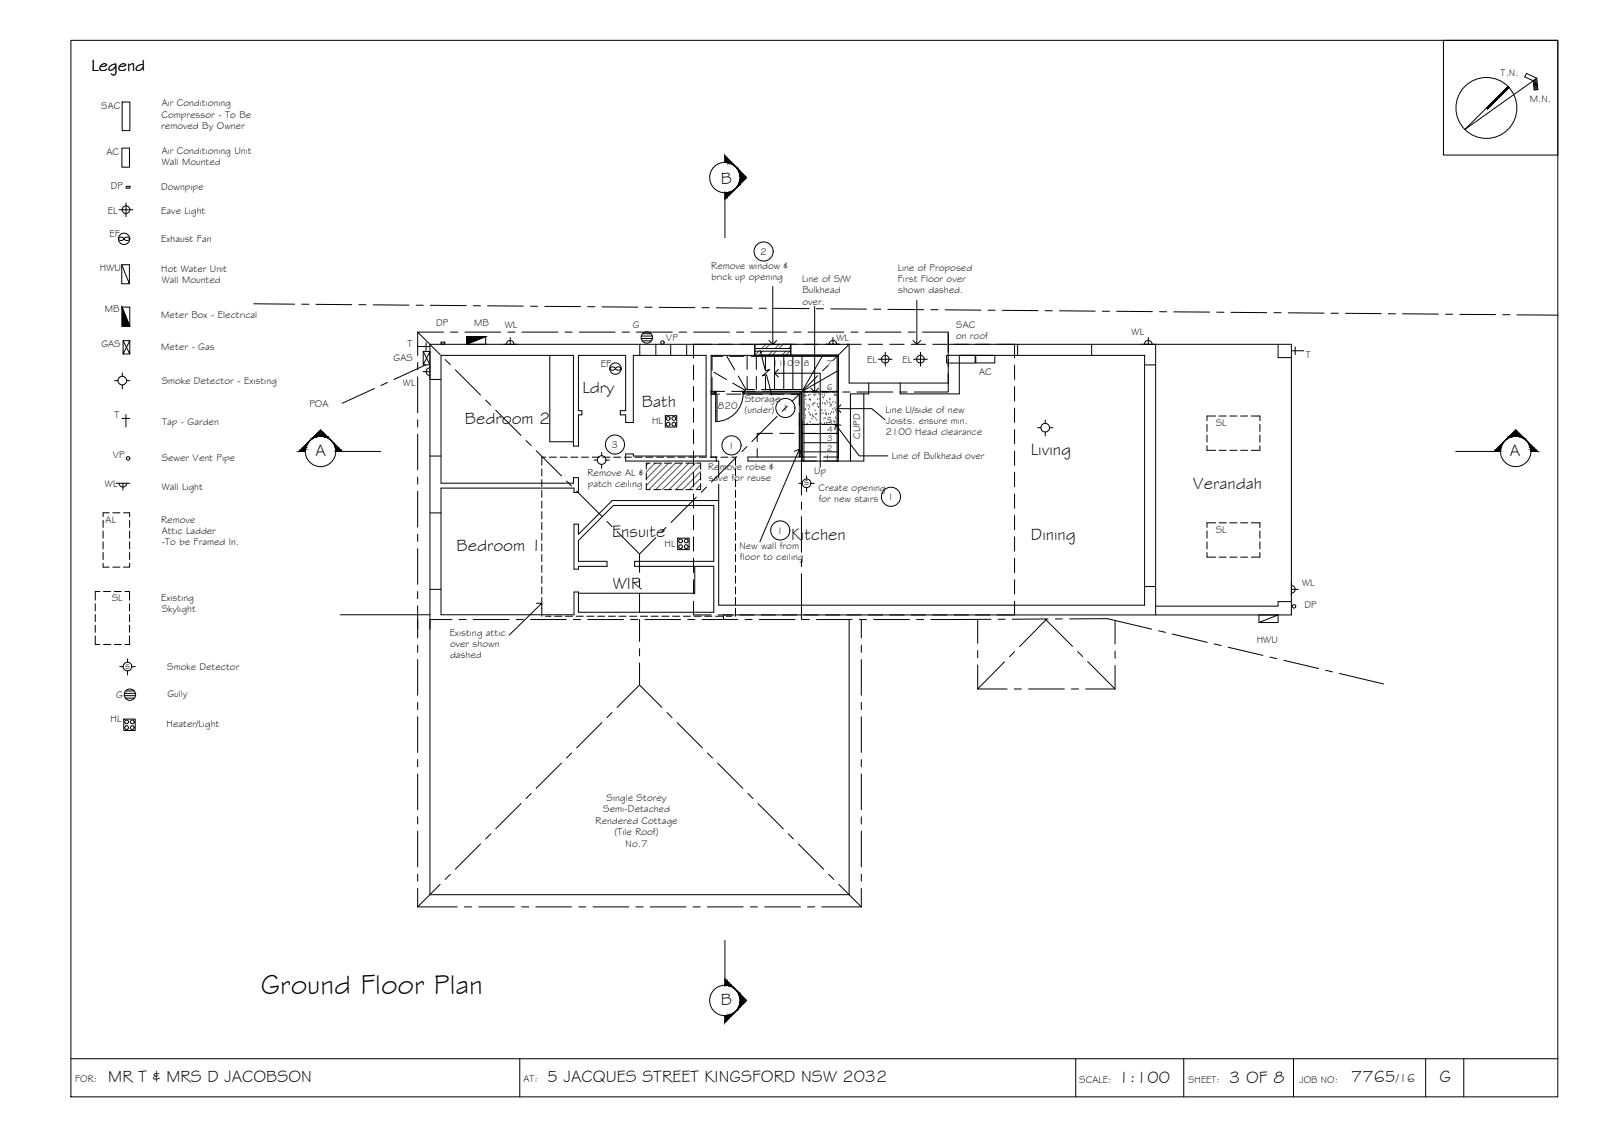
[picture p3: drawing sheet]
<svg xmlns="http://www.w3.org/2000/svg" width="420mm" height="297mm" viewBox="0 0 420 297" stroke-linecap="round" stroke-linejoin="round" font-family="sans-serif">
<!-- layer: HATCH -->
<g fill="#545454" stroke="#545454" stroke-width=".26">
<path d="M195.1 102.6l15.2 .7v-.7zM195.1 102.6l15.2 .7h-15.2z"/>
<path d="M186.5 102.6l1 .7v-.7zM186.5 102.6l1 .7h-1z"/>
<path d="M209.6 103.3l.7 8v-8zM209.6 103.3l.7 8h-.7z"/>
<path d="M209.6 111.3l.7 2.3v-2.3zM209.6 111.3l.7 2.3h-.7z"/>
<path d="M209.6 113.6l.7 6.2v-6.2zM209.6 113.6l.7 6.2h-.7z"/>
</g>
<g fill="none" stroke="#545454" stroke-width=".26">
<path d="M198.3 90.3l-.3 .3M199.1 92.1l-1.1 1.1M200.1 92.1l-1.1 1.1M200.9 90.3l-1.1 1.1M201.9 90.3l-1.1 1.1M202.6 92.1l-1.1 1.1M203.6 92.1l-1.1 1.1M204.4 90.3l-1.1 1.1M205.4 90.3l-1.1 1.1M206.1 92.1l-1.1 1.1M207.1 92.1l-1.1 1.1M207.4 90.8l-.6 .6"/>
<path d="M210.4 109.2h.1M210.5 103h.1M210.7 103.9h.1M210.8 110.7h.1M211 108.6h.1M211 103.8h.1M211 105.8h.1M211.1 107.7h.1M211.1 107.3h.1M211.2 109.7h.1M211.2 109.1h.1M211.2 103.8h.1"/>
<path d="M211.3 107.4h.1M211.3 104.8h.1M211.4 103.9h.1M211.6 106.4h.1M211.8 111.2h.1M212.1 103.7h.1M212.1 107.4h.1M212.2 106.3h.1M212.2 108.2h.1M212.2 102.9h.1M212.3 104.8h.1M212.3 106.8h.1"/>
<path d="M212.4 108.7h.1M212.4 104.8h.1M212.5 110.7h.1M212.5 103.5h.1M212.6 108.9h.1M212.6 105h.1M212.9 109.9h.1M213 106.2h.1M213.1 108.8h.1M213.2 109.2h.1M213.3 106.1h.1M213.4 109.3h.1"/>
<path d="M213.4 103.5h.1M213.5 105.8h.1M213.6 103.8h.1M213.7 105.7h.1M213.8 107.7h.1M213.8 109.7h.1M213.9 108.7h.1M214 103.5h.1M214.1 108.6h.1M214.3 110.2h.1M214.4 106h.1M214.4 104.8h.1"/>
<path d="M214.5 106.7h.1M214.7 106.9h.1M214.8 103.3h.1M214.9 111.2h.1M214.9 106h.1M215 102.8h.1M215 104.7h.1M215.1 106.7h.1M215.1 108.7h.1M215.2 110.6h.1M215.3 111.1h.1M215.3 107.4h.1"/>
<path d="M215.3 108.5h.1M215.4 111.3h.1M215.6 107.7h.1M215.6 103.5h.1M215.7 105.8h.1M215.8 104.2h.1M215.8 108.5h.1M216 104.4h.1M216.1 109.9h.1M216.2 103.2h.1M216.2 103.8h.1M216.2 111.1h.1"/>
<path d="M216.3 105.8h.1M216.4 107.7h.1M216.4 109.7h.1M216.5 106.1h.1M216.6 108.6h.1M216.7 108.4h.1M216.7 103.1h.1M216.8 108.8h.1M216.8 111h.1M216.9 105.2h.1M217.1 105.7h.1M217.3 108.6h.1"/>
<path d="M217.5 103h.1M217.6 110.9h.1M217.6 105.6h.1M217.6 104.8h.1M217.6 109.6h.1M217.7 104.7h.1M217.7 106.7h.1M217.8 108.6h.1M217.9 110.6h.1M217.9 106.1h.1M218 108.2h.1M218.1 106.3h.1"/>
<path d="M218.1 111.2h.1M218.4 107.3h.1M218.4 105.5h.1M218.6 108.1h.1M218.7 110.5h.1M218.8 103.5h.1M218.8 110.7h.1M218.9 102.8h.1M219 107.1h.1M219 103.7h.1M219 110.7h.1M219 105.7h.1"/>
<path d="M219.1 107.6h.1M219.2 109.6h.1M219.2 103.6h.1M219.3 109.9h.1M219.4 103.8h.1M219.4 108h.1M219.5 110.6h.1M170.1 121.4l-.6 .6M171.8 121.4l-2.3 2.3M173.6 121.4l-4.1 4.1M175.4 121.4l-5.9 5.9M177.1 121.4l-6.9 7"/>
<path d="M178.9 121.4l-7 7M180.7 121.4l-7 7M182.4 121.4l-6.9 7M183.8 121.9l-6.6 6.5M183.8 123.6l-4.8 4.8M183.8 125.4l-3 3M183.8 127.2l-1.3 1.2"/>
</g>
<!-- layer: BORDER -->
<g fill="none" stroke="#000" stroke-width=".26">
<path d="M18.6 10.6h390v277h-390zM378.6 10.6h30v30.1h-30zM395.8 22.9l-5.7 5.7M402.3 21l.3 2.6M402.6 20.8l.3 2.8M402.8 20.7l.3 2.8M403.1 20.5l.2 3-1 .1-.2-2.4-2.2-1 .4-.9 2.8 1.2-18.9 13.4 11.3-11.2M18.6 277.6h390M136.3 277.6v10M282.1 277.6v10M310.5 277.6v10M339.2 277.6v10"/>
<path d="M373.9 277.6v10M383.9 277.6v10"/>
<circle cx="389.8" cy="28.3" r="8"/>
</g>
<!-- layer: SECTION POINT -->
<g fill="#000" stroke="#000" stroke-width=".26">
<path d="M192.6 49.7l.4-.3zM192.6 43.3l.4 .4zM193.3 49l-.3 .4zM193.3 44.1l.3 .6zM194.1 44.9l1.7 1.7-1.7 1.6zM80.9 115.9l.4-.4zM81.6 115.2l.6-.4zM82.4 114.4l1.7-1.7 1.7 1.7zM86.5 115.2l.4 .3zM86.9 115.5l.4 .4zM394.3 115.9l.4-.4zM395.1 115.2l-.4 .3z"/>
<path d="M397.5 112.7l1.7 1.7h-3.3zM399.4 114.8l.6 .4zM400.4 115.5l.4 .4zM192.6 259.1l.4 .4zM193 259.5l.3 .4zM192.6 265.5l.4-.4zM193.6 264.2l-.3 .6zM194.1 260.6l1.7 1.7-1.7 1.7z"/>
<path d="M190.1 40.9l.6 .5v1.2zM190.1 40.9v1.7h.6z"/>
<path d="M190.1 50.6l.6-.1v1.2zM190.1 50.6v1.6l.6-.5z"/>
<path d="M190.7 41.4l.5 .5v.8zM190.7 41.4v1.2l.5 .1z"/>
<path d="M190.7 50.5l.5-.1v.8zM190.7 50.5v1.2l.5-.5z"/>
<path d="M191.2 41.9l.5 .5v.5zM191.2 41.9v.8l.5 .2z"/>
<path d="M191.2 50.4l.5-.1v.4zM191.2 50.4v.8l.5-.5z"/>
<path d="M191.7 42.4l.4 .7zM191.7 42.4v.5l.4 .2z"/>
<path d="M191.7 50.3l.4-.3v.2zM191.7 50.3v.4l.4-.5z"/>
<path d="M192.1 42.9l.5 .5zM192.1 42.9l.5 .5z"/>
<path d="M192.1 50l.5-.3zM192.1 50v.2l.5-.4z"/>
<path d="M193.3 44.1l.3 .6zM193 43.7l.3 .5z"/>
<path d="M193.6 48.5l-.3 .5zM193.3 49l.3-.3z"/>
<path d="M193.6 44.4l.3 .3v.5zM193.6 44.4l.3 .8z"/>
<path d="M193.9 48v.5h-.3zM193.6 48.5v.2l.3-.2z"/>
<path d="M193.9 44.7l.1 .1v.9zM193.9 44.7l.1 1z"/>
<path d="M194 47.4v.9l-.1-.3zM193.9 48v.5l.1-.2z"/>
<path d="M194 44.8l.1 1.5zM194 44.8l.1 1.5z"/>
<path d="M194.1 46.9v1.3zM194 47.4v.9z"/>
<path d="M78.4 118.4l.6-.6h1.1zM78.4 118.4h1.7v-.6z"/>
<path d="M79.5 117.3h.7l-1.2 .5zM79 117.8h1.1l.1-.5z"/>
<path d="M80 116.8h.4l-.9 .5zM79.5 117.3h.7l.2-.5z"/>
<path d="M80 116.8l.6-.4zM80 116.8h.4l.2-.4z"/>
<path d="M80.9 115.9l-.5 .5zM80.4 116.4h.2l.3-.5z"/>
<path d="M81.9 114.8l.3-.2h.5zM81.9 114.8l.8-.2z"/>
<path d="M81.6 115.2l.6-.4zM81.6 115.2l-.3 .3z"/>
<path d="M82.2 114.6l1-.1zM82.2 114.6l1-.1z"/>
<path d="M82.4 114.4h1.4zM82.3 114.5l1.5-.1z"/>
<path d="M84.4 114.4h1.4zM84.9 114.5h.9z"/>
<path d="M84.9 114.5h.9l-.3 .1zM85.5 114.6h.5l-.2-.1z"/>
<path d="M85.5 114.6h.5v.2zM86 114.6v.2h.2z"/>
<path d="M86 114.8h.2l.3 .4zM86.2 114.8l.3 .4z"/>
<path d="M87.3 115.9l.3 .5zM87.3 115.9l.3 .5h.1z"/>
<path d="M87.6 116.4h.1l.1 .4zM87.7 116.4l.1 .4h.4z"/>
<path d="M87.8 116.8h.4l-.2 .5zM88.2 116.8l-.2 .5h.7z"/>
<path d="M88 117.3h.7l-.6 .5zM88.1 117.8h1.1l-.5-.5z"/>
<path d="M88.1 117.8h1.1l-1.1 .6zM88.1 118.4h1.6l-.5-.6z"/>
<path d="M392.4 117.8l1.1 .6 .1-.6zM391.9 118.4l.5-.6 1.1 .6z"/>
<path d="M392.9 117.3l.7 .5 .1-.5zM392.9 117.3l.7 .5h-1.2z"/>
<path d="M393.4 116.8l.3 .5 .1-.5zM392.9 117.3l.5-.5 .3 .5z"/>
<path d="M393.9 116.4l-.1 .4 .3-.4zM393.4 116.8l.5-.4-.1 .4z"/>
<path d="M394.3 115.9l-.2 .5zM394.3 115.9l-.2 .5h-.2z"/>
<path d="M395.4 114.8l-.3 .4 .5-.4zM395.4 114.8l-.3 .4z"/>
<path d="M395.6 114.6v.2l.5-.2zM395.4 114.8l.2-.2v.2z"/>
<path d="M395.8 114.5l.3 .1 .6-.1zM395.6 114.6l.2-.1 .3 .1z"/>
<path d="M395.9 114.4h1.3zM395.9 114.4l.8 .1z"/>
<path d="M397.8 114.4l1.5 .1zM397.8 114.4l1.5 .1z"/>
<path d="M398.4 114.5l1 .1zM398.4 114.5l1 .1z"/>
<path d="M398.9 114.6l.8 .2-.3-.2zM398.9 114.6l.8 .2z"/>
<path d="M399.4 114.8l.6 .4zM399.9 115.2l.5 .3z"/>
<path d="M400.7 115.9l.5 .5zM400.7 115.9l.5 .5h-.2z"/>
<path d="M401 116.4l.7 .4zM401 116.4l.7 .4h-.5z"/>
<path d="M401.2 116.8l1 .5-.5-.5zM401.2 116.8l1 .5h-.8z"/>
<path d="M401.4 117.3l1.3 .5-.5-.5zM401.4 117.3l1.3 .5h-1.2z"/>
<path d="M401.5 117.8l1.7 .6-.5-.6zM401.5 117.8l1.7 .6h-1.7z"/>
<path d="M190.7 257.2l-.6 1.1h.6zM190.1 256.6l.6 .6-.6 1.1z"/>
<path d="M191.2 257.7l-.5 .6 .5 .1zM190.7 257.2l.5 .5-.5 .6z"/>
<path d="M191.2 258.4l.5 .2v-.4zM191.2 257.7l.5 .5-.5 .2z"/>
<path d="M191.7 258.6l.4 .2v-.2zM191.7 258.2l.4 .4h-.4z"/>
<path d="M192.1 258.8l.5 .3zM192.1 258.6l.5 .5-.5-.3z"/>
<path d="M190.7 266.3l-.6 1.7 .6-.6zM190.1 266.3h.6l-.6 1.7z"/>
<path d="M191.2 266.2l-.5 1.2 .5-.5zM190.7 266.3l.5-.1-.5 1.2z"/>
<path d="M191.7 266l-.5 .9 .5-.5zM191.2 266.2l.5-.2-.5 .9z"/>
<path d="M192.1 265.8l-.4 .6zM191.7 266l.4-.2-.4 .6z"/>
<path d="M192.6 265.5l-.5 .5zM192.1 265.8l.5-.3-.5 .5z"/>
<path d="M193.6 264.2l-.3 .6zM193.3 264.7l-.3 .4z"/>
<path d="M193.3 259.9l.3 .5zM193.3 259.9l.3 .3z"/>
<path d="M193.9 263.7l-.3 .7 .3-.2zM193.9 263.7l-.3 .7z"/>
<path d="M193.6 260.4l.3 .5v-.5zM193.6 260.2l.3 .2h-.3z"/>
<path d="M194 263.2l-.1 1 .1-.2zM194 263.2l-.1 1z"/>
<path d="M194 260.6l-.1 .3 .1 .5zM193.9 260.4l.1 .2-.1 .3z"/>
<path d="M194.1 262.6l-.1 1.4zM194.1 262.6l-.1 1.4z"/>
<path d="M194.1 260.6v1.4zM194 260.6v.8z"/>
</g>
<g fill="none" stroke="#000" stroke-width=".26">
<path d="M190.1 42.6v-1.7l5.7 5.7-5.7 5.6M190.1 50.6v11.7M80.1 118.4h-1.7l5.7-5.7 5.6 5.7M88.1 118.4h11.7M381.8 118.4h11.7M391.9 118.4l5.6-5.7 5.7 5.7h-1.7M190.1 256.6l5.7 5.7-5.7 5.7v-1.7M190.1 246.5v11.8"/>
<circle cx="190.1" cy="46.5" r="4"/>
<circle cx="84.1" cy="118.3" r="4"/>
<circle cx="397.5" cy="118.3" r="4"/>
<circle cx="190.1" cy="262.3" r="4"/>
</g>
<!-- layer: STAIRS -->
<g fill="none" stroke="#000" stroke-width=".26">
<path d="M186.7 98.9v3.7M187.2 97.6l3.3 1.9M189.5 93.4h-2.8v3.7M190.6 93.4l2.1 3.6M191.4 93.4h3.7M193.6 98.6l2.1 3.5M195.9 93.4v3.4M195.9 98.7v3.4M197 93.4h22.5v27.5M198.4 93.4v3.4M198.4 98.7v3.4M199.7 93.1h20.2v27"/>
<path d="M200.8 93.4v3.4M200.8 98.7v3.4M203.1 93.4v8.7M205.6 93.4v8.7M207.9 93.4v8.7M210.3 93.4v8.7M215.7 93.4l-5.1 8.7M219.5 97.3l-8.7 5M186.5 102.6h3.5M192.2 100.4l3.2 1.9M195.9 102.6h2.2M197.9 102.1h-2.5v.5h-3.5"/>
<path d="M199.7 102.1h11.1v18.8M200 102.6h10.3v18.3h9.6M210.8 102.6h8.7M210.8 111.3h8.7M210.8 113.7h8.7M210.8 116.1h8.7M210.8 118.5h8.7"/>
</g>
<!-- layer: NEWWORK -->
<g fill="none" stroke="#000" stroke-width=".26">
<path d="M181.9 95.8v3.7M186.5 90.3h-4.6v3.6M188.4 90.3h3.7M194 90.3h3.7M198 90.3h9.4v2.9h-9.4zM198 92.1h9.4M198 91.4h9.4M199.6 90.3h3.8M205.2 90.3h3.8M210.9 90.3h3.7M216.5 90.3h3.7M222.1 90.3h3.8"/>
<path d="M227.7 90.3h3.8M233.4 90.3h3.7M239 90.3h3.7M244.6 90.3h3.8M250.2 90.3h3.8M255.9 90.3h3.7M261.5 90.3h4.6v3.6M266.1 95.8v3.7M181.9 101.4v3.7M181.9 107v3.7M181.9 112.6v3.8M181.9 118.3v3.7"/>
<path d="M186.5 103.3h2.2M187.5 102.6v.7M190.6 103.3h3.7M195.1 102.6v.7M196.2 103.3h3.7M201.8 103.3h3.8M207.4 103.3h2.2v3.1M209.6 108.2v11.6M210.3 102.8h1.5M211.8 111.3h-1.5v8.5M212.8 111.3h1.9M212.8 102.8h1.9"/>
<path d="M215.6 111.3h1.9M215.6 102.8h1.9M218.4 111.3h1.5M218.4 102.8h1.5M266.1 101.4v3.7M266.1 107v3.7M266.1 112.6v3.8M266.1 118.3v3.7M181.9 123.9v3.7M181.9 129.5v3.7M181.9 135.1v3.8M266.1 123.9v3.7"/>
<path d="M266.1 129.5v3.7M266.1 135.1v3.8M181.9 140.8v3.7M181.9 146.4v3.7M181.9 152v3.7M181.9 157.6v3.6h4.6M266.1 140.8v3.7M266.1 146.4v3.7M266.1 152v3.7M266.1 157.6v3.6h-4.6M188.4 161.2h3.7M194 161.2h3.7"/>
<path d="M199.6 161.2h3.8M205.2 161.2h3.8M210.9 161.2h3.7M216.5 161.2h3.7M222.1 161.2h3.8M227.7 161.2h3.8M233.4 161.2h3.7M239 161.2h3.7M244.6 161.2h3.8M250.2 161.2h3.8M255.9 161.2h3.7"/>
</g>
<!-- layer: EXISTING -->
<g fill="none" stroke="#000" stroke-width=".26">
<path d="M112.8 99.5h2.9M144.2 93.2v22.6h6.2M167.8 90.3v2.9M172 90.3v2.9M175.9 90.3v2.9M180.1 90.3v2.9M198 90.3v2.9M207.4 90.3v2.9M266.9 90.3v2.9M286.3 90.3v2.9M300.2 95.7h2.9M303.1 90.3v70.9"/>
<path d="M335.2 90.3v3.5h3.5M112.8 119.6h2.9M198.6 117.7v2.1M202.6 113.6h-4v2.2M204.5 113.6h3.8M210.1 113.6h3.8M214.1 119.8h-17.9v1.1h17.9M215.8 113.6h4M216 119.8h3.8v-26.6h-33.3v26.6h1.3v1.1M226.6 103.3v17.6h-10.6M227.8 100.4v2.9h-4.8v17.6M236.1 100.4v2.9h15.5v-10.1h48.6v65.5h-111.7v-31.7"/>
<path d="M112.8 134.5h2.9M188.5 125.1v-4.2h-24.4v-1.9h2v.6h19.1v-26.4h-19.1v17.6h-2v-2h-1.4v-1.1h1.4v-14.5h-12.4v14.5h.9v1.1h-.9v8.2h-1.3v-23.8h-34.7v33.5h34.7v-1.5h1.3v3.9h-1.2v-1.1h-34.8v33.2h34.8v-6h1.2v5.3h35.5v-12h-20.8v-1.3h20.8v-14.7h-26.3l-9.2 9.2v5.5h7.5v1.3h-7.5v.7h-1.2v-11.8h1.2v2.7l8.9-8.9h27.9M112.8 154.5h2.9M300.2 153.8h2.9M338.7 157.7h-3.5v1.2h-32.1M89.3 161.2h23.5M112.8 162.4v72.2h109.9v-72.2M189.7 162.4v-1.2h149v-70.9h-90v10.1h-26v-10.1h-109.9v74.6"/>
</g>
<!-- layer: 0.13 -->
<g fill="none" stroke="#000" stroke-width=".26">
<path d="M199.4 91.9l1.4 5.3 1-.3-1.8 1.6 1-.3 1.4 5.4M143.1 119.9h-1v2.1M144.1 119.9h1.8M146.9 119.9h1.8M149.7 119.9h1.9M152.5 119.9h1.9M155.3 119.9h1.9M158.1 119.9h1.9M160.9 119.9h1.9M163.8 119.9h1.8M166.6 119.9h1.8M169.4 119.9h1.8"/>
<path d="M172.2 119.9h1.9M175 119.9h1.9M177.8 119.9h1.9M180.6 119.9h1.9M183.4 119.9h1.9M186.3 119.9h1.8M189.1 119.9h1.8M191.9 119.9h1v2.1M194.9 103.3a7.2 7.2 0 0 1-7.2 7.2M142.1 122.9v1.9M142.1 125.7v1.9M142.1 128.5v1.9"/>
<path d="M142.1 131.4v1.8M142.1 134.1v1.9M142.1 137v1.8M142.1 139.8v1.9M192.9 122.9v1.9M192.9 125.7v1.9M192.9 128.5v1.9M192.9 131.4v1.8M192.9 134.1v1.9M192.9 137v1.8M192.9 139.8v1.9M142.1 142.6v1.9"/>
<path d="M142.1 145.4v1.9M142.1 148.2v1.9M142.1 151v1.9M142.1 153.9v1.8M142.1 156.6v1.9M142.1 159.5v2.1M182.2 148.5v7h-30.5M192.9 142.6v1.9M192.9 145.4v1.9M192.9 148.2v1.9M192.9 151v1.9M192.9 153.9v1.8"/>
<path d="M192.9 156.6v1.9M192.9 159.5v2.1M143.1 161.6h1.4M145.5 161.6h1.8M148.3 161.6h1.9M151.1 161.6h1.9M153.9 161.6h1.9M156.7 161.6h1.9M159.5 161.6h1.9M162.3 161.6h1.9M165.1 161.6h1.9M168 161.6h1.8"/>
<path d="M170.8 161.6h1.9M173.6 161.6h1.9M176.4 161.6h1.9M179.2 161.6h1.9M182 161.6h1.9M184.8 161.6h1.9M187.6 161.6h1.9M190.5 161.6h1.4"/>
</g>
<!-- layer: SERVICES -->
<g fill="none" stroke="#000" stroke-width=".26">
<path d="M32 38.8h2v5h-2zM32 26.7h2.1v7.5h-2.1zM31.2 55h3.6M33 53.2v3.6M33.1 48.8h1v.5h-1zM31.2 62.4a.86 .86 0 0 1 1.3 .2 .86 .86 0 0 1-1.5 0zM31.9 69.4l2 5v-5h-2v5h2M32.5 62.6a.86 .86 0 0 1 1.5 0M32.5 62.6a.86 .86 0 0 0 1.5 0M30 99.8h1M32 80.5v5h2l-2-5h2v5M32.1 97.8v.9"/>
<path d="M32.3 89.3l1.7 3.5v-3.5M32.3 92.8l1.7-3.5h-1.7v3.5h1.7M33.2 99.8h.9M109.5 90.8h3.3M110.9 97.4h1.9M111 92.1l1.8 3.5v3.6M111.7 89.8v2.1M112.8 96.4a1.01 1.01 0 0 0-1.1 1 1.01 1.01 0 0 0 1.1 1M112.8 92.1v3.5h-1.8v-3.5h1.8l-1.8 3.5M115.6 89.7h1.1v.5h-1.1zM127.4 88.2h-5v2l5-2v2.1h-5M132 90.3h3.6"/>
<path d="M132.8 90.3a1.01 1.01 0 0 1 1-1 1.01 1.01 0 0 1 1 1M133.8 88.5v1.8M160.1 96.4a.86 .86 0 0 1 1.3 .2 .86 .86 0 0 1-1.5 0zM161.4 96.6a.86 .86 0 0 1 1.5 0M161.4 96.6a.86 .86 0 0 0 1.5 0M168.2 88.7h2.9M168.2 88.1h2.9M168.4 89.4h2.5M168.5 87.5h2.3M216.7 90.3h3.6M217.5 90.3a1.01 1.01 0 0 1 1-1 1.01 1.01 0 0 1 1 1M218.5 88.5v1.8"/>
<path d="M230.4 94.2h3.6M232.2 92.4v3.6M239.6 94.2h3.6M241.4 92.4v3.6M248.3 93.1h7.5v2.1h-7.5zM255.9 93.2h5v2h-5zM299.4 90.3h3.6M300.2 90.3a1.01 1.01 0 0 1 1-1 1.01 1.01 0 0 1 1 1M301.2 88.5v1.8M338.7 92h3.3M339.7 90.9v2.1M32 109.7h2"/>
<path d="M32.1 100.9v1.1M33 108.7v3.3M157.8 118.6v.9M174.5 109h3v3h-3zM272.1 112.1h.9M274.1 110.1v.9M274.1 113.3v1M275.3 112.1h.9M316.6 111.2v1.9M316.6 114v1.9M316.6 116.9v1.2h2.2M318.8 109.1h-2.2v1.2"/>
<path d="M319.8 109.1h1.8M319.8 118.1h1.8M322.6 109.1h1.8M322.6 118.1h1.8M325.4 109.1h1.8M325.4 118.1h1.8M328.2 109.1h2.2v1.2M330.4 111.2v1.9M330.4 114v1.9M330.4 116.9v1.2h-2.2M27 136.4v1.9M27 139.2v1.9"/>
<path d="M28.6 134.4h-1.6v1.1M29.6 134.4h1.9M30.4 126.7h3.6M31.2 126.7a1.01 1.01 0 0 0 1 1 1.01 1.01 0 0 0 1-1M32.2 126.7v1.8M32.4 134.4h1.6v1.1M34 136.4v1.9M34 139.2v1.9M155.8 120.6h.9M157.8 121.8v1M158.9 120.6h.9M169.5 124v1.8"/>
<path d="M169.5 126.8v1.6h1M170.5 121.4h-1v1.6M171.5 121.4h1.8M171.5 128.4h1.8M174.3 121.4h1.9M174.3 128.4h1.9M177.1 121.4h1.9M177.1 128.4h1.9M179.9 121.4h1.9M179.9 128.4h1.9M182.7 121.4h1.1v1.6M183.8 124v1.8"/>
<path d="M183.8 126.8v1.6h-1.1M209.5 126.7h.9M211.5 124.7v.9M211.5 127.9v1M212.7 126.7h.9M316.6 139.2v1.9M318.8 137.1h-2.2v1.2M319.8 137.1h1.8M322.6 137.1h1.8M325.4 137.1h1.8M328.2 137.1h2.2v1.2M330.4 139.2v1.9"/>
<path d="M25 158.3v1.9M26.2 155.1h-1.2v2.2M27 147.7v1h1.6M27 142v1.9M27 144.8v1.9M27.1 155.1h1.9M29.6 148.7h1.9M30 155.1h1.8M32.8 155.1h1.2v2.2M34 158.3v1.9M34 147.7v1h-1.6M34 142v1.9"/>
<path d="M34 144.8v1.9M177.7 141.1h3v3h-3zM316.6 142v1.9M316.6 144.9v1.2h2.2M319.8 146.1h1.8M322.6 146.1h1.8M325.4 146.1h1.8M330.4 142v1.9M330.4 144.9v1.2h-2.2M338.7 153.5a1.01 1.01 0 0 1 1 1 1.01 1.01 0 0 1-1 1M338.7 154.5h1.8M338.7 152.7v3.6"/>
<path d="M25 166.7v2.3h1.2M25 161.1v1.9M25 163.9v1.9M27.1 169h1.9M30 169h1.8M31.4 174.8h.9M33.5 172.7v.9M33.5 175.9v1M34 166.7v2.3h-1.2M34 161.1v1.9M34 163.9v1.9M34.6 174.8h.9"/>
<path d="M335.2 161.2v2h-5v-2h5l-5 2M32.5 188.5h3v3h-3zM32.6 182.4h3M32.6 181.8h2.9M32.9 183h2.4M33 181.1h2.2"/>
<circle cx="33" cy="55" r="1.01"/>
<circle cx="32.5" cy="62.6" r="1.49"/>
<circle cx="32.1" cy="99.8" r="1.13"/>
<circle cx="161.4" cy="96.6" r="1.49"/>
<circle cx="169.6" cy="88.5" r="1.49"/>
<circle cx="173.7" cy="89.8" r=".46"/>
<circle cx="232.2" cy="94.2" r="1.01"/>
<circle cx="241.4" cy="94.2" r="1.01"/>
<circle cx="175.2" cy="109.7" r=".5"/>
<circle cx="175.2" cy="111.2" r=".5"/>
<circle cx="176.7" cy="109.7" r=".5"/>
<circle cx="176.7" cy="111.2" r=".5"/>
<circle cx="274.1" cy="112.1" r="1.13"/>
<circle cx="33.6" cy="120.2" r=".46"/>
<circle cx="157.8" cy="120.6" r="1.13"/>
<circle cx="211.5" cy="126.7" r="1.13"/>
<circle cx="178.5" cy="141.8" r=".5"/>
<circle cx="178.5" cy="143.3" r=".5"/>
<circle cx="180" cy="141.8" r=".5"/>
<circle cx="180" cy="143.3" r=".5"/>
<circle cx="339.4" cy="159" r=".46"/>
<circle cx="33.4" cy="174.8" r="1.13"/>
<circle cx="33.2" cy="189.3" r=".5"/>
<circle cx="33.2" cy="190.8" r=".5"/>
<circle cx="34.1" cy="182.1" r="1.49"/>
<circle cx="34.7" cy="189.3" r=".5"/>
<circle cx="34.7" cy="190.8" r=".5"/>
</g>
<!-- layer: ROOFPLAN EXIST. -->
<g fill="none" stroke="#000" stroke-width=".26">
<path d="M109.5 87.1v6.1M109.5 95.1v1.8M109.5 98.8v9.4M109.5 87.1h6.8M109.5 87.1l5.9 5.9M111.7 95.6l-8.4 3.9M116.8 94.3l1.3 1.3M118.2 87.1h1.9M119.4 96.9l6.6 6.7M121.9 87.1h9.4M133.2 87.1h1.9M136.9 87.1h9.4"/>
<path d="M148.2 87.1h1.9M151.9 87.1h9.4M163.2 87.1h1.9M166.9 87.1h9.4M178.2 87.1h1.9M181.9 87.1h9.4M193.2 87.1h1.9M196.9 87.1h9.4M208.2 87.1h1.9M211.9 87.1h9.4M214.4 98.5l-6.6 6.7M217.1 95.9l-1.3 1.3"/>
<path d="M222.7 90.3l-4.3 4.2M223.2 87.1h1.9M226.9 87.1h9.4M238.2 87.1h1.9M241.9 87.1h6.8v5.2M248.7 97.9v4.9h-8.9M248.7 94.1v1.9M98.2 101.8l-8.4 3.9M101.6 100.3l-1.7 .8M109.5 110.1v1.8M109.5 113.8v9.4M127.4 104.9l1.3 1.3"/>
<path d="M130 107.5l6.7 6.7M138 115.5l1.3 1.3M140.6 118.1l6.7 6.7M193.2 119.8l-6.6 6.6M195.9 117.1l-1.4 1.3M203.8 109.1l-6.6 6.7M206.5 106.5l-1.3 1.3M210.2 116.7v1.8M219.1 102.8h-8.9v12M221 102.8h1.9M224.8 102.8h9.3M236 102.8h1.9"/>
<path d="M109.5 125.1v1.8M109.5 128.8v9.4M148.6 126.1l1.3 1.3M151.2 128.7l6.7 6.7M159.2 136.7l1.3 1.3M161.8 139.4l5.9 5.8M174.7 138.3l-1.4 1.3M182.6 130.4l-6.6 6.6M185.3 127.7l-1.4 1.3M210.2 120.4v9.4M210.2 131.6v1.9M210.2 135.4v9.4"/>
<path d="M109.5 140.1v1.8M109.5 143.8v9.4M109.5 155.1v1.8M109.5 158.8v8.5M167.7 151.9v1.9M167.7 155.7v4.8M172 141l-4.3 4.2v4.9M210.2 146.7v1.8M210.2 150.4v12M109.5 169.2v1.8M109.5 172.9v9.4M167.7 173.8v5.8l5.9 5.9"/>
<path d="M167.7 162.4v5.8M167.7 170.1v1.9M167.7 179.6l-5.9 5.9M225.9 162.4v4.9M225.9 169.2v1.8M225.9 172.9v9.4M256.4 162.4v6.3M256.4 170.6v1.9M256.4 174.3v6.3M263.4 173.5l-7 7.1M266.1 170.9l-1.3 1.3M274.1 162.3l7.2 7.2"/>
<path d="M274.4 162.4l-7 7.1M282.6 170.8l1.3 1.3M285.3 173.5l7.1 7.1M292.4 162.7v6.1M292.4 170.7v1.9M292.4 174.5v6.1M109.5 184.2v1.8M109.5 187.9v9.4M109.5 199.2v1.8M149.9 197.4l-1.3 1.3M157.9 189.5l-6.7 6.6M160.5 186.8l-1.3 1.3"/>
<path d="M174.9 186.8l1.4 1.3M177.6 189.5l6.6 6.6M185.5 197.4l1.4 1.3M225.9 184.2v1.8M225.9 187.9v9.4M225.9 199.2v1.8M256.4 180.6h7.7M266 180.6h1.9M269.8 180.6h9.3M281 180.6h1.9M284.7 180.6h7.7M109.5 202.9v9.4"/>
<path d="M109.5 214.2v1.8M109.5 217.9v9.4M128.7 218.6l-1.3 1.4M136.7 210.7l-6.7 6.6M139.3 208l-1.3 1.4M147.3 200.1l-6.7 6.6M188.2 200.1l6.6 6.6M196.2 208l1.3 1.4M198.8 210.7l6.6 6.6M206.8 218.6l1.3 1.4M225.9 202.9v9.4M225.9 214.2v1.8"/>
<path d="M225.9 217.9v9.4M109.5 229.2v1.8M109.5 232.9v4.9M109.5 237.8h10.4M115.4 231.9l-5.9 5.9M118.1 229.2l-1.3 1.4M121.8 237.8h1.9M125.5 237.8h9.4M126 221.3l-6.6 6.6M136.8 237.8h1.9M140.5 237.8h9.4M151.8 237.8h1.9"/>
<path d="M155.5 237.8h9.4M166.8 237.8h1.9M170.5 237.8h9.4M181.8 237.8h1.9M185.5 237.8h9.4M196.8 237.8h1.9M200.5 237.8h9.4M209.4 221.3l6.6 6.6M211.8 237.8h1.9M215.5 237.8h10.4M217.4 229.2l1.3 1.4M220 231.9l5.9 5.9"/>
<path d="M225.9 229.2v1.8M225.9 232.9v4.9"/>
</g>
<!-- layer: SERVICES -->
<path d="M32 80.5l2 5h-2zM122.4 88.2h5l-5 2z" fill="#000" stroke="#000" stroke-width=".26"/>
<!-- layer: 0 -->
<g fill="none" stroke="#000" stroke-width=".26">
<path d="M202.7 75.1v15.2M240.5 78.7v11.6M201.7 89.3l1 1 1-1M203.1 97.8h12v24.7M204.2 96.9l-1.1 .9 1.1 1M213.7 80.3v22.5M239.5 89.3l1 1 1-1M208.3 118.3l1.3-.5 .6 1.3M209.6 117.8l-10.3 24.2M212.7 101.8l1 1 1-1M219.1 111.3l6.2 8.2h7.6M219.5 107.1h9.1l3.5 2.9"/>
<path d="M220.5 106.1l-1 1 1 1M220.6 111.5l-1.5-.2-.1 1.4M140.7 158.2h1.4v1.4M142.1 158.2l-8.6 8.3"/>
</g>
<!-- layer: NEWWORK -->
<path d="M210.3 119.8v1.1M219.8 119.8v1.1" fill="none" stroke="#000" stroke-width=".3"/>
<!-- layer: BOUNDARY -->
<g fill="none" stroke="#000" stroke-width=".26">
<path d="M66.6 79.6l10.7 .1M79.1 79.7l1.9 .1M82.9 79.8l9.4 .1M94.1 79.9h1.9M97.9 79.9l9.4 .1M109.1 80h1.9M112.9 80l9.4 .1M124.1 80.2h1.9M127.9 80.2l9.4 .1M139.1 80.3h1.9M142.9 80.3l9.4 .1M154.1 80.4h1.9"/>
<path d="M157.9 80.4l9.3 .1M169.1 80.5l1.9 .1M172.9 80.6l9.4 .1M184.1 80.7h1.9M187.9 80.7l9.4 .1M199.1 80.8h1.9M202.9 80.8l9.3 .1M214.1 80.9l1.9 .1M217.9 81h9.4M229.1 81.1h1.9M232.9 81.1l9.3 .1M244.1 81.2h1.9"/>
<path d="M247.9 81.2l9.3 .1M259.1 81.3h1.9M262.9 81.4h9.4M274.1 81.5h1.9M277.9 81.5l9.3 .1M289.1 81.6h1.9M292.9 81.6l9.3 .1M304.1 81.7h1.9M307.9 81.8h9.4M319.1 81.8l1.9 .1M322.9 81.9l9.3 .1M334.1 82h1.9"/>
<path d="M337.9 82l9.3 .1M349.1 82.1h1.9M352.9 82.1l9.3 .1M364.1 82.2l1.9 .1M367.9 82.3l9.3 .1M379.1 82.4h1.9M382.9 82.4l9.3 .1M394.1 82.5h1.9M397.9 82.5l10.7 .1M112.8 162.4h5.7M120.4 162.4h1.9M124.1 162.4h9.4"/>
<path d="M135.4 162.4h1.9M139.1 162.4h9.4M150.4 162.4h1.9M154.1 162.4h9.4M165.4 162.4h1.9M169.1 162.4h9.4M180.4 162.4h1.9M184.1 162.4h9.4M195.4 162.4h1.9M199.1 162.4h9.4M210.4 162.4h1.9M214.1 162.4h9.4"/>
<path d="M225.4 162.4h1.9M229.1 162.4h9.4M240.4 162.4h1.9M244.1 162.4h5.8M259.9 162.4h-9.9M263.6 162.3l-1.8 .1M274.9 162.3h-9.4M278.6 162.3h-1.8M280.5 162.3l9.9-.1 11.6 2.7M303.9 165.4l1.8 .4M307.5 166.2l9.1 2.2M318.5 168.8l1.8 .4"/>
<path d="M322.1 169.7l9.1 2.1M333 172.3l1.9 .4M336.7 173.1l9.1 2.2M347.6 175.7l1.9 .4M351.3 176.6l11.6 2.7"/>
</g>
<!-- layer: BORDER -->
<g fill="#000" stroke="#000" stroke-width=".26">
<path d="M389.9 28.3l5.6-5.6zM389.9 28.3l5.6-5.6 .3 .2z"/>
<path d="M389.9 28.3l.2 .3 5.7-5.7zM395.8 22.9l-5.7 5.7z"/>
</g>
<!-- layer: MASK -->
<path d="M187.7 103.3l.4 7.2v-7.2zM187.7 103.3l.4 7.2h-.4z" fill="#fff" stroke="#fff" stroke-width=".26"/>
<path d="M187.7 103.3h.4v7.2h-.4z" fill="none" stroke="#fff" stroke-width=".26"/>
<!-- layer: DOORS -->
<path d="M187.5 102.6h.3l-.1 .7h-.2zM187.7 103.3h.4v7.2h-.4zM194.7 102.6h.4v.7h-.2z" fill="none" stroke="#000" stroke-width=".26"/>
<!-- layer: TEXT -->
<g fill="none" stroke="#000" stroke-width=".26">
<circle cx="200.3" cy="65.9" r="2.51"/>
<circle cx="161.3" cy="116.5" r="2.51"/>
<circle cx="191.9" cy="116.8" r="2.51"/>
<circle cx="206" cy="107" r="2.51"/>
<circle cx="204.6" cy="139.1" r="2.51"/>
<circle cx="233.7" cy="130.2" r="2.51"/>
</g>
<text font-size="7.5" x="68.4" y="260.5">Ground Floor Plan</text>
<g font-size="4.5">
<text x="24" y="18.6">Legend</text>
<text x="189" y="48.3">B</text>
<text x="152.7" y="103">Ldry</text>
<text x="168.3" y="106.8">Bath</text>
<text x="121.9" y="111.1">Bedroom 2</text>
<text x="82.8" y="119.4">A</text>
<text x="270.3" y="119.2">Living</text>
<text x="396" y="119.4">A</text>
<text x="312.9" y="128.3">Verandah</text>
<text x="160.6" y="140.7">Ensuite</text>
<text x="207.5" y="141.4">Kitchen</text>
<text x="270.4" y="141.4">Dining</text>
<text x="119.7" y="144.4">Bedroom 1</text>
<text x="160.8" y="154.5">WIR</text>
<text x="189" y="263.5">B</text>
<text x="28.4" y="283.6">MR T &amp; MRS D JACOBSON</text>
<text x="143.5" y="283.6">5 JACQUES STREET KINGSFORD NSW 2032</text>
<text x="293.3" y="283.9">1:100</text>
<text x="322.3" y="283.9">3 OF 8</text>
<text x="354.4" y="283.8">7765</text>
<text x="377.5" y="283.8">G</text>
</g>
<text font-size="3.2" x="366.2" y="283.8">/16</text>
<g font-size="2.6">
<text x="393.6" y="20" transform="rotate(1 393.6 20)">T.N.</text>
<text x="26.5" y="28.5">SAC</text>
<text x="42.4" y="27.9">Air Conditioning</text>
<text x="401.2" y="26.6" transform="rotate(1 401.2 26.6)">M.N.</text>
<text x="42.3" y="33.7">removed By Owner</text>
<text x="42.4" y="30.8">Compressor - To Be</text>
<text x="27.9" y="40.7">AC</text>
<text x="42.4" y="40.4">Air Conditioning Unit</text>
<text x="42.4" y="43.4">Wall Mounted</text>
<text x="29.1" y="49.5">DP</text>
<text x="42.3" y="49.9">Downpipe</text>
<text x="28.3" y="56">EL</text>
<text x="42.3" y="56.2">Eave Light</text>
<text x="28.7" y="62.2">EF</text>
<text x="42.3" y="63.3">Exhaust Fan</text>
<text x="26.2" y="71.1">HWU</text>
<text x="42.3" y="71.2">Hot Water Unit</text>
<text x="186.5" y="70.4">Remove window &amp;</text>
<text x="199.4" y="66.8">2</text>
<text x="235.5" y="71">Line of Proposed</text>
<text x="42.4" y="74.1">Wall Mounted</text>
<text x="186.6" y="73.3">brick up opening</text>
<text x="210.4" y="74">Line of S/W</text>
<text x="210.4" y="76.9">Bulkhead</text>
<text x="235.5" y="73.9">First Floor over</text>
<text x="235.6" y="76.8">shown dashed.</text>
<text x="27.5" y="81.7">MB</text>
<text x="42.3" y="83.3">Meter Box - Electrical</text>
<text x="210.5" y="79.8">over.</text>
<text x="114.4" y="85.6">DP</text>
<text x="124.4" y="85.4">MB</text>
<text x="132.4" y="86">WL</text>
<text x="165.9" y="86.1">G</text>
<text x="174.7" y="89.4">VP</text>
<text x="219.4" y="89.4">WL</text>
<text x="250.8" y="88.9">on roof</text>
<text x="250.8" y="86">SAC</text>
<text x="296.8" y="87.9">WL</text>
<text x="26.6" y="91">GAS</text>
<text x="42.3" y="91.7">Meter - Gas</text>
<text x="103.2" y="94.5">GAS</text>
<text x="106.9" y="91">T</text>
<text x="227.5" y="95.2">EL</text>
<text x="236.7" y="95.2">EL</text>
<text x="342.5" y="93.8">T</text>
<text x="42.4" y="100.6">Smoke Detector - Existing</text>
<text x="105.7" y="101.1">WL</text>
<text x="157.6" y="96.2">EF</text>
<text x="256.8" y="98.4">AC</text>
<text x="81.1" y="106.8">POA</text>
<text x="188.3" y="107.2">820</text>
<text x="195.3" y="105.5">Storage</text>
<text x="205.1" y="107.8">1</text>
<text x="30.1" y="109.6">T</text>
<text x="42.5" y="111.3">Tap - Garden</text>
<text x="171" y="111.2">HL</text>
<text x="195.3" y="108.4">(under)</text>
<text x="232.2" y="108.2">Line U/side of new</text>
<text x="232.4" y="111.1">Joists. ensure min.</text>
<text x="318.8" y="111.7">SL</text>
<text x="160.4" y="117.4">3</text>
<text x="191" y="117.6">1</text>
<text x="225.6" y="115.1" transform="rotate(-90 225.6 115.1)">CUPD</text>
<text x="232.2" y="114">2100 Head clearance</text>
<text x="29.6" y="120">VP</text>
<text x="42.4" y="120.8">Sewer Vent Pipe</text>
<text x="154.1" y="124.8">Remove AL &amp;</text>
<text x="185.7" y="123.1">Remove robe &amp;</text>
<text x="213.5" y="124.3">Up</text>
<text x="233.9" y="120.5">Line of Bulkhead over</text>
<text x="27.5" y="127.6">WL</text>
<text x="42.4" y="128.3">Wall Light</text>
<text x="154.2" y="127.7">patch ceiling</text>
<text x="185.9" y="126.1">save for reuse</text>
<text x="210.9" y="127.2">s</text>
<text x="214.7" y="128.7">Create opening</text>
<text x="214.7" y="131.6">for new stairs</text>
<text x="232.8" y="131.1">1</text>
<text x="27.7" y="137.1">AL</text>
<text x="42.3" y="137.1">Remove</text>
<text x="42.4" y="142.9">-To be Framed In.</text>
<text x="42.4" y="140">Attic Ladder</text>
<text x="174.3" y="143.3">HL</text>
<text x="193.9" y="143.8">New wall from</text>
<text x="203.8" y="139.9">1</text>
<text x="318.8" y="139.7">SL</text>
<text x="194.1" y="146.8">floor to ceiling</text>
<text x="341.5" y="153.7">WL</text>
<text x="29.3" y="157.7">SL</text>
<text x="42.3" y="157.6">Existing</text>
<text x="42.4" y="160.5">Skylight</text>
<text x="342.2" y="159.3">DP</text>
<text x="117.9" y="166.7">Existing attic</text>
<text x="118" y="169.6">over shown</text>
<text x="118" y="172.5">dashed</text>
<text x="329.6" y="168.6">HWU</text>
<text x="32.8" y="175.3">s</text>
<text x="43.8" y="175.7">Smoke Detector</text>
<text x="30.4" y="182.9">G</text>
<text x="43.9" y="182.8">Gully</text>
<text x="29" y="189.3">HL</text>
<text x="43.7" y="190.6">Heater/Light</text>
<text x="159.1" y="210">Single Storey</text>
<text x="156.2" y="216">Rendered Cottage</text>
<text x="158.2" y="213">Semi-Detached</text>
<text x="161.2" y="219">(Tile Roof)</text>
<text x="164.1" y="222">No.7</text>
<text x="19.7" y="283.8">FOR:</text>
<text x="137.3" y="283.6">AT:</text>
<text x="283" y="283.9">SCALE:</text>
<text x="311.6" y="283.9">SHEET:</text>
<text x="340.8" y="283.9">JOB NO:</text>
</g>
<g font-size="2.2">
<text x="202.6" y="95.9">1110</text>
<text x="208.4" y="95.9">9</text>
<text x="210.8" y="95.9">8</text>
<text x="216.9" y="95.9">7</text>
<text x="216.9" y="102.3">6</text>
<text x="216.9" y="110.9">5</text>
<text x="217" y="113.3">4</text>
<text x="216.8" y="118.1">2</text>
<text x="216.9" y="115.7">3</text>
<text x="216.4" y="120.5">1</text>
</g>
</svg>
